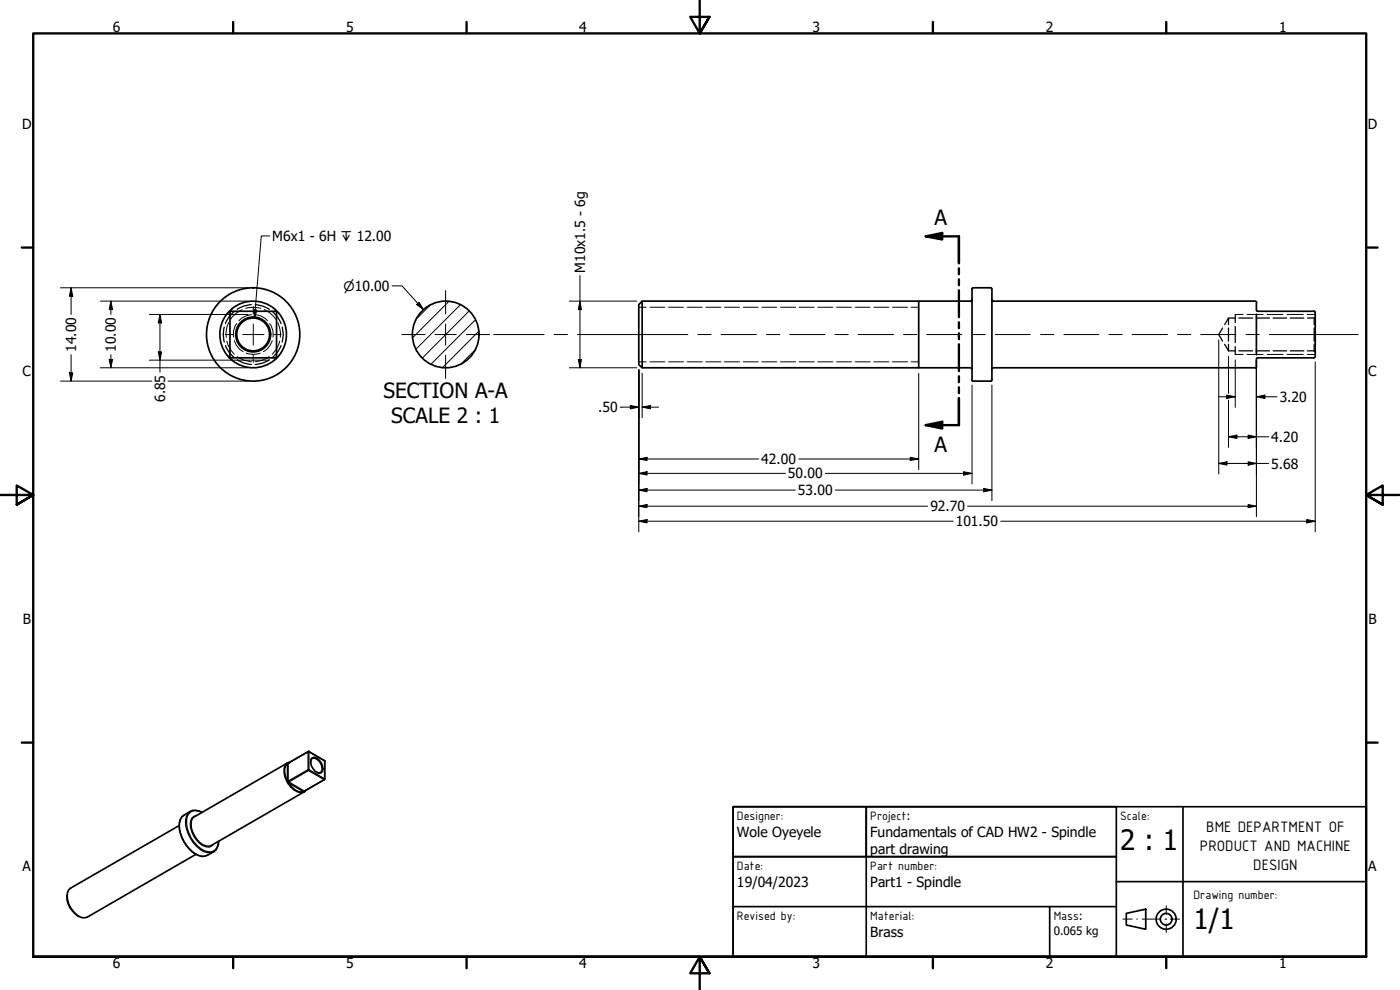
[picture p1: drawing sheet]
<svg xmlns="http://www.w3.org/2000/svg" width="420mm" height="297mm" viewBox="0 0 420 297" stroke-linecap="round" stroke-linejoin="round" font-family="sans-serif">
<!-- layer: Hatch (ANSI) -->
<path d="M129 91.6l-4 4.1M134.7 90.5l-10.9 10.8M138.2 91.4l-13.4 13.4M140.8 93.3l-14.1 14.1M142.7 95.9l-13.4 13.4M143.6 99.4l-10.8 10.9M142.6 105l-4.2 4.2" fill="none" stroke="#000" stroke-width=".3"/>
<!-- layer: Hidden (ANSI) -->
<g fill="none" stroke="#000" stroke-width=".38">
<path d="M67.3 98.2a7.9 7.9 0 0 0 0 4.4M70.3 93.5a7.8 7.8 0 0 0-2.6 3.6M75.4 91.4a7.7 7.7 0 0 0-4.2 1.4M76.6 91.4a7.7 7.7 0 0 1 4.2 1.4M81.7 93.5a7.8 7.8 0 0 1 2.6 3.6M84.7 98.2a7.9 7.9 0 0 1 0 4.4M366.9 98.4l-1.1 2 1.1 1.9M368.7 98.4v3.9M368.7 95.4l-1.2 2M370.7 94.3v2.5M370.7 98v4.8M370.8 95.4h-2.1v2"/>
<path d="M371.8 95.4h4.1M376.9 95.4h4.1M382.1 95.4h4M387.2 95.4h4.1M392.4 95.4h2M394.4 98.4v3.9M394.5 95.4l-.1 2M394.7 95.2h-.1M67.7 103.7a7.8 7.8 0 0 0 2.6 3.6M71.2 107.9a7.7 7.7 0 0 0 4.2 1.4M80.8 107.9a7.7 7.7 0 0 1-4.2 1.4M84.3 103.7a7.8 7.8 0 0 1-2.6 3.6"/>
<path d="M367.5 103.3l1.2 2M368.7 103.3v2M368.7 105.3h2.1M370.7 104v2.3M371.8 105.3h4.1M376.9 105.3h4.1M382.1 105.3h4M387.2 105.3h4.1M392.4 105.3h2M394.4 103.3v2M394.4 105.3l.1 .1M394.6 105.5l.1 .1"/>
</g>
<!-- layer: Hidden Narrow (ANSI) -->
<g fill="none" stroke="#000" stroke-width=".3">
<path d="M68.6 96.8l-.5 1.4-.2 3M71.1 97.1a5.2 5.2 0 0 0-1 4M72.6 92.9a8.2 8.2 0 0 0-3.4 2.9M73.7 92.5a8.2 8.2 0 0 1 4.5 0M75.4 94.4a5.6 5.6 0 0 0-3.7 1.9M76.5 94.4a5.6 5.6 0 0 1 3.8 1.9M79.3 92.9a7.3 7.3 0 0 1 3.4 2.9M81 97.1a5.2 5.2 0 0 1 .9 4M83.4 96.8l.8 3.1-.1 1.3M191.7 92.2h2.2M195.1 92.2h4.4M200.7 92.2h4.4"/>
<path d="M206.2 92.2h4.6M211.8 92.2h4.5M217.4 92.2h4.5M223.1 92.2h4.4M228.7 92.2h4.4M234.3 92.2h4.5M239.8 92.2h4.5M245.4 92.2h4.5M251.1 92.2h4.4M256.7 92.2h4.4M262.3 92.2h4.5M267.8 92.2h4.6"/>
<path d="M273.4 92.2h2.3M370.7 94.3h2.4M374.3 94.3h4.8M380.3 94.3h4.8M386.3 94.3h4.8M392.3 94.3h2.4M68.1 102.3l1.1 2.7 1.1 1.3M70.3 102.2l.6 1.4 1 1.2 1.1 .7M71.2 107a7.9 7.9 0 0 0 4.2 1.5M73.9 106a6 6 0 0 0 4.2 0M80.8 107a7.5 7.5 0 0 1-4.2 1.5M81.7 102.2l-.6 1.4-1 1.2-1 .7"/>
<path d="M83.9 102.3l-1.1 2.7-1.1 1.3M191.7 108.6h2.2M195.1 108.6h4.4M200.7 108.6h4.4M206.2 108.6h4.6M211.8 108.6h4.5M217.4 108.6h4.5M223.1 108.6h4.4M228.7 108.6h4.4M234.3 108.6h4.5M239.8 108.6h4.5M245.4 108.6h4.5"/>
<path d="M251.1 108.6h4.4M256.7 108.6h4.4M262.3 108.6h4.5M267.8 108.6h4.6M273.4 108.6h2.3M370.7 106.3h2.4M374.3 106.3h4.8M380.3 106.3h4.8M386.3 106.3h4.8M392.3 106.3h2.4"/>
</g>
<!-- layer: Visible (ANSI) -->
<g fill="none" stroke="#000" stroke-width=".51">
<path d="M69 93.8v13.2M69.4 93.3l-.4 .4M69.4 93.4h13.2M82.6 93.3l.4 .4M83 93.8v13.2M192.7 90.3v20M275.7 90.3v20M291.3 90.3h-98.6l-1 1.1v18l1 .9h98.6M291.7 86.8v27.2M291.7 90l-.4 .4M297.3 86.3l.4 .5M297.3 86.3h-5.2l-.4 .5"/>
<path d="M297.7 90l.4 .4M297.7 86.8v27.2l-.4 .4M298.1 90.3h78.6l.4 .3v2.3l.4 .5M377.1 94.3v12.2M377.5 93.4h16.8M394.3 93.3l.4 .4M394.7 93.8v13.2M68.3 106.7a10 10 0 0 0 15.4 0M68.3 106.7a10 10 0 0 1 .8-13.6 10 10 0 0 1 13.7 0 10 10 0 0 1 .9 13.6M69 107l.4 .4h13.2l.4-.4M291.3 110.3l.4 .5M291.7 114l.4 .4"/>
<path d="M292.1 114.3h5.2M376.7 110.3h-78.6l-.4 .5M377.5 107.4l-.4 .3v2.5l-.4 .2M394.7 107l-.4 .4h-16.8M86.9 228.7l-28.5 16.3M91.8 237.2l-28.4 16.5M93.2 228.6l.1-.6 .4-.5a3 3 0 0 1 2.9 3.9l-.4 .4-.6 .1-.6-.2M93.5 227.6a1.58 1.58 0 0 1 2.4 .6 3 3 0 0 1 .6 3.6 2.04 2.04 0 0 1-2.5-1.1 3.2 3.2 0 0 1-.5-3.1zM97.3 228.2l-4.7-2.8-6 3.5M97.3 233.9l-5.9 3.4M97.4 228.2l.1 .2M97.5 233.8l-.1 .2"/>
<path d="M97.5 228.3v5.4M53.8 247.7l-32.7 18.8a4.5 4.5 0 0 0 0 5.8 5.6 5.6 0 0 0 4.3 3.1l.8-.2 32.6-18.9M60.6 243.7a4.3 4.3 0 0 0-5.3 .8 4.6 4.6 0 0 0-1.1 5.7 9.6 9.6 0 0 0 6.4 6.8 5 5 0 0 0 5.1-4.6M20.1 268.8a6.9 6.9 0 0 0 3.5 6.1"/>
<circle cx="76" cy="100.3" r="4.9"/>
<circle cx="76" cy="100.3" r="5.2"/>
<circle cx="76" cy="100.3" r="14"/>
<circle cx="133.8" cy="100.3" r="10"/>
</g>
<!-- layer: Visible Narrow (ANSI) -->
<g fill="none" stroke="#000" stroke-width=".38">
<path d="M86 229.1l.2 .1a3.5 3.5 0 0 0-.5 3.8l.4 1.2a4.4 4.4 0 0 1-.1-5.1zM86 234.3l.2 .3M86.2 229l-.2 .1M86.2 229.2l.1 5.2M86.3 228.9v.1M86.3 234.4v.4h.3M86.3 234.4l.3 .4M86.3 234.4h.2v-5.4l6-3.4v5.3l-6 3.5 .2 .2M86.3 229l-.1 .2M86.3 234.8l.1 .3M86.4 228.9h.2M86.4 235.1l.3-.1a4.5 4.5 0 0 0 4.3 2.5v.1a2.25 2.25 0 0 1-2.8-.6z"/>
<path d="M86.5 228.8h.1M86.6 228.9l-.3 .1M86.6 234.8l.1 .2M86.7 234.6l4.6 2.7-.1 .2M86.7 234.6l5.9-3.4 4.7 2.7-5.9 3.4M86.7 235l4.5 2.5M86.7 234.6l-.1 .2M91.2 237.5v.1M91.2 237.5l.2-.2-.1 .2M91.2 237.6l-.3 .1M91.5 237.3l-.1 .2M92.5 230.9h.2v.2z"/>
<path d="M92.5 225.5h.2M92.7 225.6l4.7 2.7v5.4l-4.7-2.8zM97.3 233.9h.1M97.3 228.2l.2 .1M97.5 233.7l-.2 .2M55.3 244.5a3.7 3.7 0 0 0-1.5 3.8 10.1 10.1 0 0 0 6.7 8.6h.9l.9-.3M57.1 243.4a3.7 3.7 0 0 0-1.4 3.9 9.9 9.9 0 0 0 6.6 8.5l1.8-.2M58.4 245a2.91 2.91 0 0 0-.9 3.4 7.3 7.3 0 0 0 4.3 5.4l1.6-.1M59 244.7a2.24 2.24 0 0 0-1.9 2.6 7.7 7.7 0 0 0 4.6 6.7l1 .2 .7-.3 .6-.5M60.6 243.8a2.81 2.81 0 0 0-3-.4 2.81 2.81 0 0 0-1.6 2.5 10.1 10.1 0 0 0 5.5 9.4 2.84 2.84 0 0 0 4.1-2.9"/>
</g>
<g fill="#000">
<circle cx="86.6" cy="228.9" r=".19"/>
<circle cx="91.4" cy="237.3" r=".19"/>
</g>
<!-- layer: Visible (ANSI) -->
<circle cx="86.6" cy="228.9" r=".25" fill="#000"/>
<!-- layer: Section Line (ANSI) -->
<path d="M277.8 70.9l5-1v2zM277.8 70.9h10v8.1M287.8 80.5v1.8M287.8 83.8v1.8M287.8 87.1v8.1M287.8 96.7v1.8M287.8 100v1.8M287.8 103.3v8.1M287.8 112.9v1.8M287.8 116.2v1.8M287.8 119.5v8.1h-10M277.8 127.6l5-1.1v2.1z" fill="none" stroke="#000" stroke-width=".7"/>
<g fill="#000">
<path d="M277.8 70.9l5-1v2z" fill-rule="evenodd"/>
<path d="M277.8 127.6l5-1.1v2.1z" fill-rule="evenodd"/>
</g>
<!-- layer: Border (ANSI) -->
<g fill="none" stroke="#000" stroke-width=".7">
<path d="M70 6.6v3.4M140 6.6v3.4M210 0v10l-2.9-4.9h5.8l-2.9 4.9 2.9-4.9M280 6.6v3.4M350 6.6v3.4M6.5 74.3h3.5M410 74.3h3.4M0 148.5h10l-5-2.8v5.7l5-2.9-5 2.9M420 148.5h-10l5-2.8v5.7l-5-2.9 5 2.9M6.5 222.8h3.5M410 222.8h3.4M10 287.1v-277.1h400v277.1h-400h400"/>
<path d="M70 287.1v3.4M140 287.1v3.4M212.9 292l-2.9-4.9 2.9 4.9h-5.8l2.9-4.9v9.9M280 287.1v3.4M350 287.1v3.4"/>
</g>
<!-- layer: Title (ANSI) -->
<path d="M337 275.8h2.8M341.1 275.8h.3M342.8 275.8h5.4M349.6 275.8h.3M350 271.8v2.6M350 275.7v.2M350 277.2v2.6M351.2 275.8h2.8" fill="none" stroke="#000" stroke-width=".3"/>
<g fill="none" stroke="#000" stroke-width=".51">
<path d="M220 257h115v30.1h-115zM220 242h40v15h-40zM220 242h190v45.1h-190zM260 242h75v15h-75zM260 257v30.1M355 242v45.1M220 272h115M315 272v15.1M335 264.5h75M338 274.1l5.9-1.3v6l-5.9-1.3z"/>
<circle cx="350" cy="275.8" r="3"/>
<circle cx="350" cy="275.8" r="1.75"/>
</g>
<!-- layer: Dimension (ANSI) -->
<g fill="none" stroke="#000" stroke-width=".3">
<path d="M18.2 86.3h56.2M21.3 86.3l.5 2.6h-1zM21.3 86.3v8M30.1 90.3h44.3M33.3 90.3l.5 2.6h-1zM33.3 90.3v4M44.8 94.3h29.6M48 94.3l.5 2.6h-1zM48 94.3v17.4M117.7 85.8h2.9l6.5 7.1M125 91.4l.8-.7 1.3 2.2zM18.2 114.3h27.4"/>
<path d="M20.8 111.9h1l-.5 2.4zM21.3 106.4v7.9M30.1 110.3h44.3M32.8 107.9h1l-.5 2.4zM33.3 106.4v3.9M44.8 108.1h31.1M47.5 105.6h1l-.5 2.5zM50.4 114.3h24M76.1 108.1h4.7M191.7 111v48.6M192.7 112v13.3M275.7 112v28.9"/>
<path d="M291.7 115.6v29.6M297.7 115.6v34.6M365.7 119h5M365.8 102v40.2M368.2 118.5l2.5 .5-2.5 .6zM368.7 106.9v11.1M370.7 108v14.2M377.1 119l2.5-.5v1.1zM377.1 108.1v47M377.1 119h6.1M394.7 108.6v51M186.1 122.2h5.6"/>
<path d="M189.2 121.7l2.5 .5-2.5 .5zM191.7 137.7l2.5-.5v1zM191.7 137.7h36M192.7 122.2l2.5-.5v1zM192.7 122.2h5M239.7 137.7h36M273.2 137.2l2.5 .5-2.5 .5zM365.8 139.1l2.4-.6v1.1zM365.8 139.1h14.9M368.7 131l2.5-.5v1.1zM368.7 131h12M368.7 120.1v14.1"/>
<path d="M374.6 130.5l2.5 .5-2.5 .6zM374.6 138.5l2.5 .6-2.5 .5zM191.7 142l2.5-.5v1zM191.7 147.1l2.5-.6v1.1zM191.7 151.9l2.5-.5v.9zM191.7 156.4l2.5-.5v1zM191.7 142h44M191.7 147.1h47M191.7 151.9h86.7M191.7 156.4h94.4M247.7 142h44M250.7 147.1h47"/>
<path d="M289.2 141.5l2.5 .5-2.5 .5zM290.4 151.9h86.7M295.2 146.5l2.5 .6-2.5 .5zM300.4 156.4h94.3M374.6 151.4l2.5 .5-2.5 .4zM392.2 155.9l2.5 .5-2.5 .5z"/>
</g>
<g fill="#000">
<path d="M21.3 86.3l.5 2.6h-1z" fill-rule="evenodd"/>
<path d="M33.3 90.3l.5 2.6h-1z" fill-rule="evenodd"/>
<path d="M48 94.3l.5 2.6h-1z" fill-rule="evenodd"/>
<path d="M125 91.4l.8-.7 1.3 2.2z" fill-rule="evenodd"/>
<path d="M20.8 111.9h1l-.5 2.4z" fill-rule="evenodd"/>
<path d="M32.8 107.9h1l-.5 2.4z" fill-rule="evenodd"/>
<path d="M47.5 105.6h1l-.5 2.5z" fill-rule="evenodd"/>
<path d="M368.2 118.5l2.5 .5-2.5 .6z" fill-rule="evenodd"/>
<path d="M377.1 119l2.5-.5v1.1z" fill-rule="evenodd"/>
<path d="M189.2 121.7l2.5 .5-2.5 .5z" fill-rule="evenodd"/>
<path d="M191.7 137.7l2.5-.5v1z" fill-rule="evenodd"/>
<path d="M192.7 122.2l2.5-.5v1z" fill-rule="evenodd"/>
<path d="M273.2 137.2l2.5 .5-2.5 .5z" fill-rule="evenodd"/>
<path d="M365.8 139.1l2.4-.6v1.1z" fill-rule="evenodd"/>
<path d="M368.7 131l2.5-.5v1.1z" fill-rule="evenodd"/>
<path d="M374.6 130.5l2.5 .5-2.5 .6z" fill-rule="evenodd"/>
<path d="M374.6 138.5l2.5 .6-2.5 .5z" fill-rule="evenodd"/>
<path d="M191.7 142l2.5-.5v1z" fill-rule="evenodd"/>
<path d="M191.7 147.1l2.5-.6v1.1z" fill-rule="evenodd"/>
<path d="M191.7 151.9l2.5-.5v.9z" fill-rule="evenodd"/>
<path d="M191.7 156.4l2.5-.5v1z" fill-rule="evenodd"/>
<path d="M289.2 141.5l2.5 .5-2.5 .5z" fill-rule="evenodd"/>
<path d="M295.2 146.5l2.5 .6-2.5 .5z" fill-rule="evenodd"/>
<path d="M374.6 151.4l2.5 .5-2.5 .4z" fill-rule="evenodd"/>
<path d="M392.2 155.9l2.5 .5-2.5 .5z" fill-rule="evenodd"/>
</g>
<!-- layer: Symbol (ANSI) -->
<path d="M81 70.8h-2.6l-2 24.7M76.1 92.9l1 .1-.7 2.5zM170.9 90.3h20.2M174.1 90.3l.4 2.6h-1zM174.1 82.7v27.6M170.9 110.3h20.2M173.5 107.9h1l-.4 2.4z" fill="none" stroke="#000" stroke-width=".3"/>
<g fill="#000">
<path d="M76.1 92.9l1 .1-.7 2.5z" fill-rule="evenodd"/>
<path d="M174.1 90.3l.4 2.6h-1z" fill-rule="evenodd"/>
<path d="M173.5 107.9h1l-.4 2.4z" fill-rule="evenodd"/>
</g>
<!-- layer: Centerline (ANSI) -->
<g fill="none" stroke="#000" stroke-width=".3">
<path d="M148.1 100.4h15.2M166.3 100.4h4M173.3 100.4h33.1M209.4 100.4h4M216.4 100.4h10.6M230 100.4h4M237 100.4h10.6M250.6 100.4h4M257.6 100.4h10.6M271.1 100.4h4M278.1 100.4h10.6M291.7 100.4h4"/>
<path d="M298.7 100.4h10.5M312.3 100.4h3.9M319.3 100.4h10.5M332.8 100.4h4M339.8 100.4h10.6M353.4 100.4h4M360.4 100.4h10.6M374 100.4h4M380.9 100.4h26.7"/>
</g>
<!-- layer: Center Mark (ANSI) -->
<path d="M76 92v2.2M76 97.2v6.4M133.7 87.2v7M133.7 97.2v6.4M67.6 100.4h2.2M72.8 100.4h6.4M76 106.5v2.3M82.2 100.4h2.2M120.6 100.4h7M130.6 100.4h6.3M133.7 106.5v7M140 100.4h6.9" fill="none" stroke="#000" stroke-width=".3"/>
<g font-size="8.4">
<text x="336.2" y="255">2 : 1</text>
<text x="358.2" y="278.7">1/1</text>
</g>
<g font-size="6.3">
<text x="280.5" y="67.4">A</text>
<text x="115.1" y="119.4">SECTION A-A</text>
<text x="117.4" y="126.9">SCALE 2 : 1</text>
<text x="280.5" y="135.6">A</text>
</g>
<g font-size="4.9">
<text x="362" y="249.7">BME DEPARTMENT OF</text>
<text x="360.1" y="255.4">PRODUCT AND MACHINE</text>
<text x="376.1" y="261">DESIGN</text>
</g>
<g font-size="4.2">
<text x="33.8" y="9.6">6</text>
<text x="103.9" y="9.6">5</text>
<text x="173.9" y="9.6">4</text>
<text x="243.8" y="9.6">3</text>
<text x="313.9" y="9.6">2</text>
<text x="383.9" y="9.6">1</text>
<text x="6.7" y="38.7">D</text>
<text x="410.5" y="38.7">D</text>
<text x="81.7" y="72.3">M6x1 - 6H ↧ 12.00</text>
<text x="175.6" y="81.8" transform="rotate(-90 175.6 81.8)">M10x1.5 - 6g</text>
<text x="22.9" y="105.6" transform="rotate(-90 22.9 105.6)">14.00</text>
<text x="34.8" y="105.6" transform="rotate(-90 34.8 105.6)">10.00</text>
<text x="6.8" y="113">C</text>
<text x="410.7" y="113">C</text>
<text x="49.5" y="120.6" transform="rotate(-90 49.5 120.6)">6.85</text>
<text x="179.5" y="123.7">.50</text>
<text x="384" y="120.6">3.20</text>
<text x="381.5" y="132.6">4.20</text>
<text x="228.5" y="139.2">42.00</text>
<text x="236.5" y="143.6">50.00</text>
<text x="381.5" y="140.6">5.68</text>
<text x="239.5" y="148.6">53.00</text>
<text x="279.2" y="153.4">92.70</text>
<text x="286.8" y="157.9">101.50</text>
<text x="6.9" y="187.2">B</text>
<text x="410.7" y="187.2">B</text>
<text x="221.2" y="251.1">Wole Oyeyele</text>
<text x="261.2" y="251.1">Fundamentals of CAD HW2 - Spindle</text>
<text x="261.2" y="256.1">part drawing</text>
<text x="6.8" y="261.4">A</text>
<text x="410.7" y="261.4">A</text>
<text x="221.2" y="266.1">19/04/2023</text>
<text x="261.2" y="266.1">Part1 - Spindle</text>
<text x="261.2" y="281.2">Brass</text>
<text x="33.8" y="290.5">6</text>
<text x="103.9" y="290.5">5</text>
<text x="173.9" y="290.5">4</text>
<text x="243.8" y="290.5">3</text>
<text x="313.9" y="290.5">2</text>
<text x="383.9" y="290.5">1</text>
</g>
<g font-size="3.9">
<text x="103.1" y="87.2">⌀10.00</text>
<text x="221.2" y="246">Designer:</text>
<text x="261.2" y="246">Project</text>
<text x="336.2" y="246">Scale:</text>
<text x="221.2" y="261.1">Date:</text>
<text x="261.2" y="261.1">Part number:</text>
<text x="358.2" y="269.8">Drawing number:</text>
<text x="221.2" y="276.1">Revised by:</text>
<text x="261.2" y="276.1">Material:</text>
<text x="316.2" y="276.1">Mass</text>
</g>
<g font-size="3.5">
<text x="272.1" y="246">:</text>
<text x="316.2" y="280.5">0.065 kg</text>
<text x="323.8" y="276.1">:</text>
</g>
</svg>
